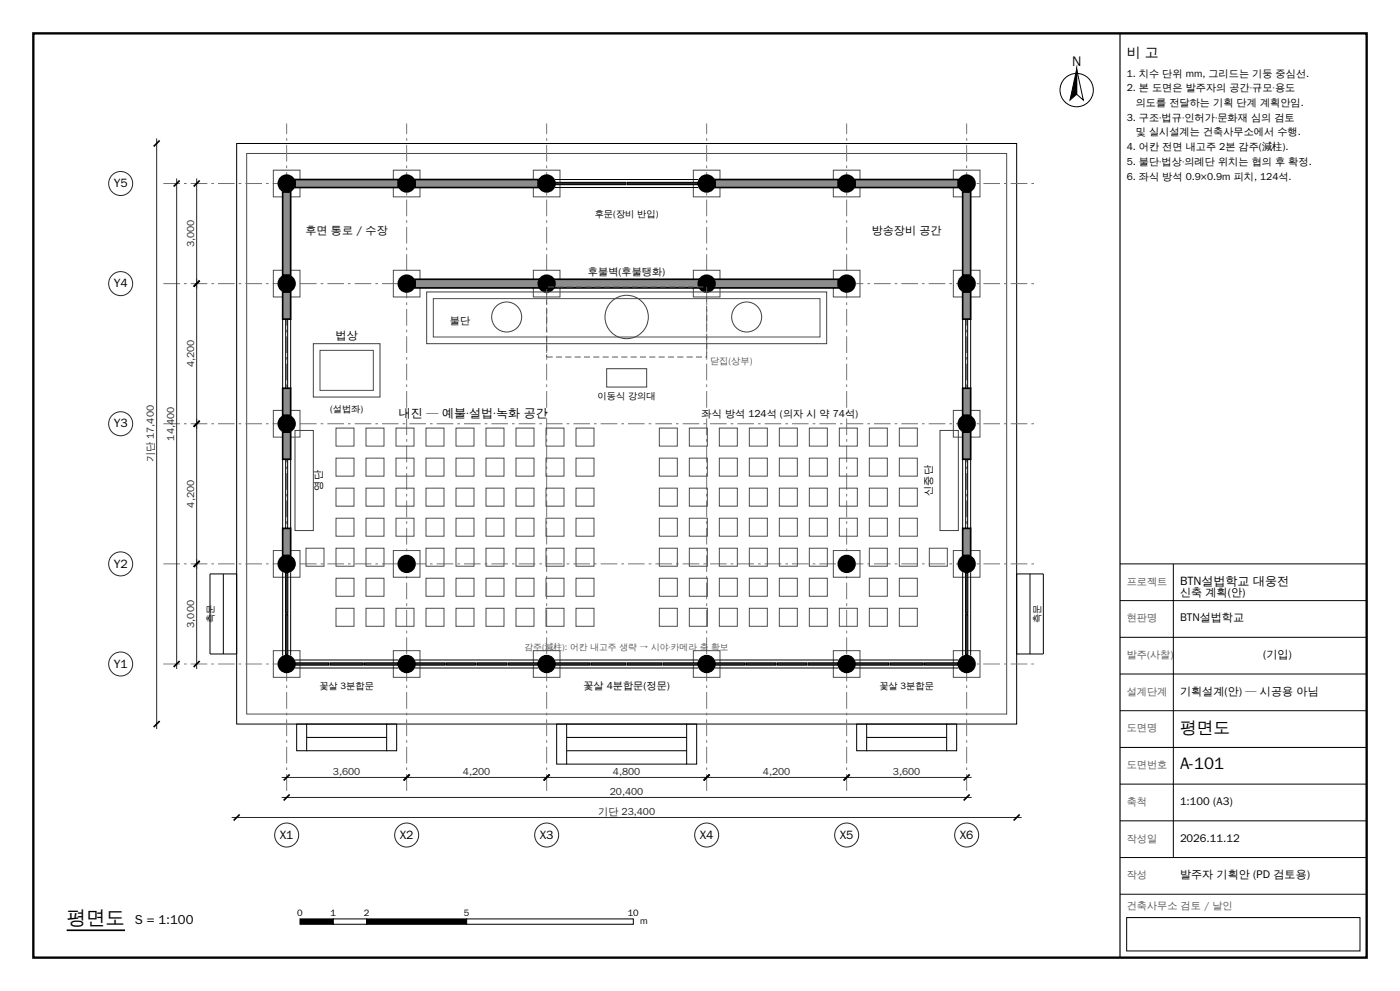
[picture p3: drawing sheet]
<svg xmlns="http://www.w3.org/2000/svg" width="420mm" height="297mm" viewBox="0 0 420 297" stroke-linecap="round" stroke-linejoin="round" font-family="sans-serif">
<path d="M10 10h400v277h-400z" fill="none" stroke="#000" stroke-width=".7" stroke-linecap="butt"/>
<path d="M336 10v277" fill="none" stroke="#000" stroke-width=".35"/>
<g fill="none" stroke="#000" stroke-width=".3">
<path d="M71 43h234v174h-234zM63 172h8v24h-8zM67 172v24M305 172h8v24h-8zM309 172v24M336 169h74M352 169v88M88.5 197.8h31M336 180h74M336 191h74M88.5 200.2h31M89 217h3v8h-3z"/>
<path d="M92 217h24M116 217h3v8h-3zM167 217h3v12h-3zM170 217h36M206 217h3v12h-3zM257 217h3v8h-3zM260 217h24M284 217h3v8h-3zM336 202h74M336 213h74M92 221h24M92 225h24"/>
<path d="M170 221h36M170 225h36M170 229h36M260 221h24M260 225h24M336 224h74M336 235h74M336 246h74M336 257h74M336 268h74M338 275h70v10h-70z"/>
</g>
<g fill="none" stroke="#4d4d4d" stroke-width=".3">
<path d="M74 46h228v168h-228zM82 51h8v8h-8zM118 51h8v8h-8zM160 51h8v8h-8zM208 51h8v8h-8zM250 51h8v8h-8zM286 51h8v8h-8zM82 81h8v8h-8zM118 81h8v8h-8zM160 81h8v8h-8zM208 81h8v8h-8zM250 81h8v8h-8z"/>
<path d="M286 81h8v8h-8zM82 123h8v8h-8zM286 123h8v8h-8zM82 165h8v8h-8zM118 165h8v8h-8zM250 165h8v8h-8zM286 165h8v8h-8zM82 195h8v8h-8zM118 195h8v8h-8zM160 195h8v8h-8zM208 195h8v8h-8zM250 195h8v8h-8z"/>
<path d="M286 195h8v8h-8z"/>
</g>
<path d="M49 55h262M49 85h262M49 127h262M49 169h262M49 199h262M86 237v-200M122 237v-200M164 237v-200M212 237v-200M254 237v-200M290 237v-200" fill="none" stroke="#737373" stroke-width=".3" stroke-dasharray="5 1.2 .8 1.2" stroke-linecap="butt"/>
<g fill="none" stroke="#262626" stroke-width=".3">
<circle cx="36.2" cy="55" r="3.6"/>
<circle cx="36.2" cy="85" r="3.6"/>
<circle cx="36.2" cy="127" r="3.6"/>
<circle cx="36.2" cy="169" r="3.6"/>
<circle cx="36.2" cy="199" r="3.6"/>
<circle cx="86" cy="250.3" r="3.6"/>
<circle cx="122" cy="250.3" r="3.6"/>
<circle cx="164" cy="250.3" r="3.6"/>
<circle cx="212" cy="250.3" r="3.6"/>
<circle cx="254" cy="250.3" r="3.6"/>
<circle cx="290" cy="250.3" r="3.6"/>
</g>
<g fill="#333" stroke="#000" stroke-width=".3">
<path d="M88.7 198.6h9.9v.8h-9.9z" fill-rule="evenodd"/>
<path d="M99 198.6h10v.8h-10z" fill-rule="evenodd"/>
<path d="M109.4 198.6h9.9v.8h-9.9z" fill-rule="evenodd"/>
</g>
<path d="M88.5 53.8h31v2.4h-31z" fill-rule="evenodd" fill="#8c8c8c" stroke="#000" stroke-width=".5"/>
<path d="M124.5 197.8h37M124.5 200.2h37" fill="none" stroke="#000" stroke-width=".3"/>
<g fill="#333" stroke="#000" stroke-width=".3">
<path d="M124.7 198.6h8.8v.8h-8.8z" fill-rule="evenodd"/>
<path d="M134 198.6h8.8v.8h-8.8z" fill-rule="evenodd"/>
<path d="M143.2 198.6h8.9v.8h-8.9z" fill-rule="evenodd"/>
<path d="M152.4 198.6h8.9v.8h-8.9z" fill-rule="evenodd"/>
</g>
<path d="M124.5 53.8h37v2.4h-37z" fill-rule="evenodd" fill="#8c8c8c" stroke="#000" stroke-width=".5"/>
<path d="M166.5 197.8h43M166.5 200.2h43" fill="none" stroke="#000" stroke-width=".3"/>
<g fill="#333" stroke="#000" stroke-width=".3">
<path d="M166.7 198.6h10.3v.8h-10.3z" fill-rule="evenodd"/>
<path d="M177.5 198.6h10.3v.8h-10.3z" fill-rule="evenodd"/>
<path d="M188.2 198.6h10.4v.8h-10.4z" fill-rule="evenodd"/>
<path d="M199 198.6h10.3v.8h-10.3z" fill-rule="evenodd"/>
</g>
<path d="M166.5 56.2h43M166.5 53.8h43" fill="none" stroke="#000" stroke-width=".3"/>
<g fill="#333" stroke="#000" stroke-width=".3">
<path d="M166.7 54.7h21.1v.7h-21.1z" fill-rule="evenodd"/>
<path d="M188.2 54.7h21.1v.7h-21.1z" fill-rule="evenodd"/>
</g>
<path d="M214.5 197.8h37M214.5 200.2h37" fill="none" stroke="#000" stroke-width=".3"/>
<g fill="#333" stroke="#000" stroke-width=".3">
<path d="M214.7 198.6h8.8v.8h-8.8z" fill-rule="evenodd"/>
<path d="M224 198.6h8.8v.8h-8.8z" fill-rule="evenodd"/>
<path d="M233.2 198.6h8.8v.8h-8.8z" fill-rule="evenodd"/>
<path d="M242.4 198.6h8.9v.8h-8.9z" fill-rule="evenodd"/>
</g>
<path d="M214.5 53.8h37v2.4h-37z" fill-rule="evenodd" fill="#8c8c8c" stroke="#000" stroke-width=".5"/>
<path d="M256.5 197.8h31M256.5 200.2h31" fill="none" stroke="#000" stroke-width=".3"/>
<g fill="#333" stroke="#000" stroke-width=".3">
<path d="M256.7 198.6h9.9v.8h-9.9z" fill-rule="evenodd"/>
<path d="M267 198.6h10v.8h-10z" fill-rule="evenodd"/>
<path d="M277.4 198.6h9.9v.8h-9.9z" fill-rule="evenodd"/>
</g>
<path d="M256.5 53.8h31v2.4h-31z" fill-rule="evenodd" fill="#8c8c8c" stroke="#000" stroke-width=".5"/>
<path d="M84.8 171.5v25M87.2 171.5v25" fill="none" stroke="#000" stroke-width=".3"/>
<g fill="#333" stroke="#000" stroke-width=".3">
<path d="M85.6 184.2h.8v12.1h-.8z" fill-rule="evenodd"/>
<path d="M85.6 171.7h.8v12.1h-.8z" fill-rule="evenodd"/>
</g>
<g fill="#8c8c8c" stroke="#000" stroke-width=".5">
<path d="M84.8 158.4h2.4v8.1h-2.4z" fill-rule="evenodd"/>
<path d="M84.8 129.5h2.4v8.1h-2.4z" fill-rule="evenodd"/>
</g>
<path d="M84.8 137.6v20.8M85.7 137.6v20.8M86.3 137.6v20.8M87.2 137.6v20.8" fill="none" stroke="#000" stroke-width=".3"/>
<g fill="#8c8c8c" stroke="#000" stroke-width=".5">
<path d="M84.8 116.4h2.4v8.1h-2.4z" fill-rule="evenodd"/>
<path d="M84.8 87.5h2.4v8.1h-2.4z" fill-rule="evenodd"/>
</g>
<path d="M84.8 95.6v20.8M85.7 95.6v20.8M86.3 95.6v20.8M87.2 95.6v20.8" fill="none" stroke="#000" stroke-width=".3"/>
<path d="M84.8 57.5h2.4v25h-2.4z" fill-rule="evenodd" fill="#8c8c8c" stroke="#000" stroke-width=".5"/>
<path d="M288.8 171.5v25M291.2 171.5v25" fill="none" stroke="#000" stroke-width=".3"/>
<g fill="#333" stroke="#000" stroke-width=".3">
<path d="M289.6 184.2h.8v12.1h-.8z" fill-rule="evenodd"/>
<path d="M289.6 171.7h.8v12.1h-.8z" fill-rule="evenodd"/>
</g>
<g fill="#8c8c8c" stroke="#000" stroke-width=".5">
<path d="M288.8 158.4h2.4v8.1h-2.4z" fill-rule="evenodd"/>
<path d="M288.8 129.5h2.4v8.1h-2.4z" fill-rule="evenodd"/>
</g>
<path d="M288.8 137.6v20.8M289.7 137.6v20.8M290.3 137.6v20.8M291.2 137.6v20.8" fill="none" stroke="#000" stroke-width=".3"/>
<g fill="#8c8c8c" stroke="#000" stroke-width=".5">
<path d="M288.8 116.4h2.4v8.1h-2.4z" fill-rule="evenodd"/>
<path d="M288.8 87.5h2.4v8.1h-2.4z" fill-rule="evenodd"/>
</g>
<path d="M288.8 95.6v20.8M289.7 95.6v20.8M290.3 95.6v20.8M291.2 95.6v20.8" fill="none" stroke="#000" stroke-width=".3"/>
<g fill="#8c8c8c" stroke="#000" stroke-width=".5">
<path d="M288.8 57.5h2.4v25h-2.4z" fill-rule="evenodd"/>
<path d="M124.5 83.7h127v2.6h-127z" fill-rule="evenodd"/>
</g>
<g fill="#000" stroke="#000" stroke-width=".5">
<circle cx="86" cy="55" r="2.5"/>
<circle cx="122" cy="55" r="2.5"/>
<circle cx="164" cy="55" r="2.5"/>
<circle cx="212" cy="55" r="2.5"/>
<circle cx="254" cy="55" r="2.5"/>
<circle cx="290" cy="55" r="2.5"/>
<circle cx="86" cy="85" r="2.5"/>
<circle cx="122" cy="85" r="2.5"/>
<circle cx="164" cy="85" r="2.5"/>
<circle cx="212" cy="85" r="2.5"/>
<circle cx="254" cy="85" r="2.5"/>
<circle cx="290" cy="85" r="2.5"/>
<circle cx="86" cy="127" r="2.5"/>
<circle cx="290" cy="127" r="2.5"/>
<circle cx="86" cy="169" r="2.5"/>
<circle cx="122" cy="169" r="2.5"/>
<circle cx="254" cy="169" r="2.5"/>
<circle cx="290" cy="169" r="2.5"/>
<circle cx="86" cy="199" r="2.5"/>
<circle cx="122" cy="199" r="2.5"/>
<circle cx="164" cy="199" r="2.5"/>
<circle cx="212" cy="199" r="2.5"/>
<circle cx="254" cy="199" r="2.5"/>
<circle cx="290" cy="199" r="2.5"/>
</g>
<g fill="none" stroke="#404040" stroke-width=".3">
<path d="M128 87.5h120v15.5h-120zM94 103h20v16h-20zM182 110.5h12v5.5h-12zM88.5 129h5.5v30h-5.5zM282 129h5.5v30h-5.5z"/>
<circle cx="152" cy="95" r="4.5"/>
<circle cx="188" cy="95" r="6.5"/>
<circle cx="224" cy="95" r="4.5"/>
</g>
<g fill="none" stroke="#4d4d4d" stroke-width=".3">
<path d="M130 89.5h116v11.5h-116zM96 105h16v12h-16zM100.8 137.3h5.4v5.4h-5.4zM100.8 128.3h5.4v5.4h-5.4zM109.8 137.3h5.4v5.4h-5.4zM109.8 128.3h5.4v5.4h-5.4zM118.8 137.3h5.4v5.4h-5.4zM118.8 128.3h5.4v5.4h-5.4zM127.8 137.3h5.4v5.4h-5.4zM127.8 128.3h5.4v5.4h-5.4zM136.8 137.3h5.4v5.4h-5.4zM136.8 128.3h5.4v5.4h-5.4z"/>
<path d="M145.8 137.3h5.4v5.4h-5.4zM145.8 128.3h5.4v5.4h-5.4zM154.8 137.3h5.4v5.4h-5.4zM154.8 128.3h5.4v5.4h-5.4zM163.8 137.3h5.4v5.4h-5.4zM163.8 128.3h5.4v5.4h-5.4zM172.8 137.3h5.4v5.4h-5.4zM172.8 128.3h5.4v5.4h-5.4zM197.8 137.3h5.4v5.4h-5.4zM197.8 128.3h5.4v5.4h-5.4zM206.8 137.3h5.4v5.4h-5.4zM206.8 128.3h5.4v5.4h-5.4z"/>
<path d="M215.8 137.3h5.4v5.4h-5.4zM215.8 128.3h5.4v5.4h-5.4zM224.8 137.3h5.4v5.4h-5.4zM224.8 128.3h5.4v5.4h-5.4zM233.8 137.3h5.4v5.4h-5.4zM233.8 128.3h5.4v5.4h-5.4zM242.8 137.3h5.4v5.4h-5.4zM242.8 128.3h5.4v5.4h-5.4zM251.8 137.3h5.4v5.4h-5.4zM251.8 128.3h5.4v5.4h-5.4zM260.8 137.3h5.4v5.4h-5.4zM260.8 128.3h5.4v5.4h-5.4z"/>
<path d="M269.8 137.3h5.4v5.4h-5.4zM269.8 128.3h5.4v5.4h-5.4zM100.8 155.3h5.4v5.4h-5.4zM100.8 146.3h5.4v5.4h-5.4zM109.8 155.3h5.4v5.4h-5.4zM109.8 146.3h5.4v5.4h-5.4zM118.8 155.3h5.4v5.4h-5.4zM118.8 146.3h5.4v5.4h-5.4zM127.8 155.3h5.4v5.4h-5.4zM127.8 146.3h5.4v5.4h-5.4zM136.8 155.3h5.4v5.4h-5.4zM136.8 146.3h5.4v5.4h-5.4z"/>
<path d="M145.8 155.3h5.4v5.4h-5.4zM145.8 146.3h5.4v5.4h-5.4zM154.8 155.3h5.4v5.4h-5.4zM154.8 146.3h5.4v5.4h-5.4zM163.8 155.3h5.4v5.4h-5.4zM163.8 146.3h5.4v5.4h-5.4zM172.8 155.3h5.4v5.4h-5.4zM172.8 146.3h5.4v5.4h-5.4zM197.8 155.3h5.4v5.4h-5.4zM197.8 146.3h5.4v5.4h-5.4zM206.8 155.3h5.4v5.4h-5.4zM206.8 146.3h5.4v5.4h-5.4z"/>
<path d="M215.8 155.3h5.4v5.4h-5.4zM215.8 146.3h5.4v5.4h-5.4zM224.8 155.3h5.4v5.4h-5.4zM224.8 146.3h5.4v5.4h-5.4zM233.8 155.3h5.4v5.4h-5.4zM233.8 146.3h5.4v5.4h-5.4zM242.8 155.3h5.4v5.4h-5.4zM242.8 146.3h5.4v5.4h-5.4zM251.8 155.3h5.4v5.4h-5.4zM251.8 146.3h5.4v5.4h-5.4zM260.8 155.3h5.4v5.4h-5.4zM260.8 146.3h5.4v5.4h-5.4z"/>
<path d="M269.8 155.3h5.4v5.4h-5.4zM269.8 146.3h5.4v5.4h-5.4zM91.8 164.3h5.4v5.4h-5.4zM100.8 173.3h5.4v5.4h-5.4zM100.8 164.3h5.4v5.4h-5.4zM109.8 173.3h5.4v5.4h-5.4zM109.8 164.3h5.4v5.4h-5.4zM127.8 173.3h5.4v5.4h-5.4zM127.8 164.3h5.4v5.4h-5.4zM136.8 173.3h5.4v5.4h-5.4zM136.8 164.3h5.4v5.4h-5.4zM145.8 173.3h5.4v5.4h-5.4z"/>
<path d="M145.8 164.3h5.4v5.4h-5.4zM154.8 173.3h5.4v5.4h-5.4zM154.8 164.3h5.4v5.4h-5.4zM163.8 173.3h5.4v5.4h-5.4zM163.8 164.3h5.4v5.4h-5.4zM172.8 173.3h5.4v5.4h-5.4zM172.8 164.3h5.4v5.4h-5.4zM197.8 173.3h5.4v5.4h-5.4zM197.8 164.3h5.4v5.4h-5.4zM206.8 173.3h5.4v5.4h-5.4zM206.8 164.3h5.4v5.4h-5.4zM215.8 173.3h5.4v5.4h-5.4z"/>
<path d="M215.8 164.3h5.4v5.4h-5.4zM224.8 173.3h5.4v5.4h-5.4zM224.8 164.3h5.4v5.4h-5.4zM233.8 173.3h5.4v5.4h-5.4zM233.8 164.3h5.4v5.4h-5.4zM242.8 173.3h5.4v5.4h-5.4zM242.8 164.3h5.4v5.4h-5.4zM260.8 173.3h5.4v5.4h-5.4zM260.8 164.3h5.4v5.4h-5.4zM269.8 173.3h5.4v5.4h-5.4zM269.8 164.3h5.4v5.4h-5.4zM278.8 164.3h5.4v5.4h-5.4z"/>
<path d="M100.8 182.3h5.4v5.4h-5.4zM109.8 182.3h5.4v5.4h-5.4zM118.8 182.3h5.4v5.4h-5.4zM127.8 182.3h5.4v5.4h-5.4zM136.8 182.3h5.4v5.4h-5.4zM145.8 182.3h5.4v5.4h-5.4zM154.8 182.3h5.4v5.4h-5.4zM163.8 182.3h5.4v5.4h-5.4zM172.8 182.3h5.4v5.4h-5.4zM197.8 182.3h5.4v5.4h-5.4zM206.8 182.3h5.4v5.4h-5.4zM215.8 182.3h5.4v5.4h-5.4z"/>
<path d="M224.8 182.3h5.4v5.4h-5.4zM233.8 182.3h5.4v5.4h-5.4zM242.8 182.3h5.4v5.4h-5.4zM251.8 182.3h5.4v5.4h-5.4zM260.8 182.3h5.4v5.4h-5.4zM269.8 182.3h5.4v5.4h-5.4z"/>
</g>
<path d="M164 86h48v21h-48z" fill="none" stroke="#595959" stroke-width=".3" stroke-dasharray="1.8 1" stroke-linecap="butt"/>
<path d="M47 41.5v177M53 53.5v147M59 53.5v147M84.5 233h207M84.5 239h207M69.5 245h237" fill="none" stroke="#262626" stroke-width=".3"/>
<g fill="none" stroke="#000" stroke-width=".5">
<path d="M47.9 42.1l-1.8 1.8M53.9 54.1l-1.8 1.8M59.9 54.1l-1.8 1.8M59.9 84.1l-1.8 1.8M59.9 126.1l-1.8 1.8M59.9 168.1l-1.8 1.8M53.9 198.1l-1.8 1.8M59.9 198.1l-1.8 1.8M47.9 216.1l-1.8 1.8M86.9 232.1l-1.8 1.8M86.9 238.1l-1.8 1.8M122.9 232.1l-1.8 1.8"/>
<path d="M164.9 232.1l-1.8 1.8M212.9 232.1l-1.8 1.8M254.9 232.1l-1.8 1.8M290.9 232.1l-1.8 1.8M290.9 238.1l-1.8 1.8M71.9 244.1l-1.8 1.8M305.9 244.1l-1.8 1.8M20 278.8h17.5"/>
</g>
<g fill="none" stroke="#000" stroke-width=".3">
<path d="M323 20.7l2 9.3-2-1.7z"/>
<circle cx="323" cy="27" r="5"/>
</g>
<g fill="#000" stroke="#000" stroke-width=".3">
<path d="M323 20.7v7.6l-2 1.7z"/>
<path d="M90 275.4h10v1.6h-10z" fill-rule="evenodd"/>
</g>
<path d="M100 275.4h10v1.6h-10z" fill-rule="evenodd" fill="#fff" stroke="#000" stroke-width=".3"/>
<path d="M110 275.4h30v1.6h-30z" fill-rule="evenodd" fill="#000" stroke="#000" stroke-width=".3"/>
<path d="M140 275.4h50v1.6h-50z" fill-rule="evenodd" fill="#fff" stroke="#000" stroke-width=".3"/>
<text font-size="5.8" x="20" y="277">평면도</text>
<g font-size="5">
<text x="354" y="219.6">평면도</text>
<text x="354" y="230.6">A-101</text>
</g>
<g font-size="4.2">
<text x="338" y="17">비 고</text>
<text x="321.6" y="19.8">N</text>
</g>
<text font-size="3.9" x="40.5" y="277">S = 1:100</text>
<g font-size="3.6">
<text x="34.1" y="56.1">Y5</text>
<text x="34.1" y="86.1">Y4</text>
<text x="119.7" y="125">내진 — 예불·설법·녹화 공간</text>
<text x="34.1" y="128.1">Y3</text>
<text x="34.1" y="170.1">Y2</text>
<text x="354" y="175.2">BTN설법학교 대웅전</text>
<text x="34.1" y="200.1">Y1</text>
<text x="83.9" y="251.4">X1</text>
<text x="119.9" y="251.4">X2</text>
<text x="161.9" y="251.4">X3</text>
<text x="209.9" y="251.4">X4</text>
<text x="251.9" y="251.4">X5</text>
<text x="287.9" y="251.4">X6</text>
</g>
<g font-size="3.3">
<text x="91.6" y="70">후면 통로 / 수장</text>
<text x="261.5" y="70">방송장비 공간</text>
<text x="100.7" y="101.5">법상</text>
<text x="354" y="178.6">신축 계획(안)</text>
<text x="354" y="186.2">BTN설법학교</text>
<text x="378.9" y="197.2">(기입)</text>
<text x="354" y="208.2">기획설계(안) — 시공용 아님</text>
<text x="354" y="241.2">1:100 (A3)</text>
<text x="354" y="252.2">2026.11.12</text>
<text x="354" y="263.2">발주자 기획안 (PD 검토용)</text>
</g>
<g font-size="3.1">
<text x="338" y="23">1. 치수 단위 mm, 그리드는 기둥 중심선.</text>
<text x="338" y="27.4">2. 본 도면은 발주자의 공간·규모·용도</text>
<text x="340.7" y="31.8">의도를 전달하는 기획 단계 계획안임.</text>
<text x="338" y="36.2">3. 구조·법규·인허가·문화재 심의 검토</text>
<text x="340.7" y="40.6">및 실시설계는 건축사무소에서 수행.</text>
<text x="338" y="45">4. 어칸 전면 내고주 2본 감주(減柱).</text>
<text x="338" y="49.4">5. 불단·법상·의례단 위치는 협의 후 확정.</text>
<text x="338" y="53.8">6. 좌식 방석 0.9×0.9m 피치, 124석.</text>
<text x="176.4" y="82.5">후불벽(후불탱화)</text>
<text x="134.9" y="97">불단</text>
<text x="210.5" y="125">좌식 방석 124석 (의자 시 약 74석)</text>
<text x="96.5" y="147.1" transform="rotate(-90 96.5 147.1)">영단</text>
<text x="279.5" y="148.6" transform="rotate(-90 279.5 148.6)">신중단</text>
<text x="175" y="206.5">꽃살 4분합문(정문)</text>
</g>
<g font-size="3.1" fill="#262626">
<text x="58.2" y="74.1" transform="rotate(-90 58.2 74.1)">3,000</text>
<text x="58.2" y="110.1" transform="rotate(-90 58.2 110.1)">4,200</text>
<text x="52.2" y="132" transform="rotate(-90 52.2 132)">14,400</text>
<text x="46.2" y="138.6" transform="rotate(-90 46.2 138.6)">기단 17,400</text>
<text x="58.2" y="152.1" transform="rotate(-90 58.2 152.1)">4,200</text>
<text x="58.2" y="188.1" transform="rotate(-90 58.2 188.1)">3,000</text>
<text x="99.9" y="232.2">3,600</text>
<text x="138.9" y="232.2">4,200</text>
<text x="183.9" y="232.2">4,800</text>
<text x="228.9" y="232.2">4,200</text>
<text x="267.9" y="232.2">3,600</text>
<text x="183" y="238.2">20,400</text>
<text x="179.4" y="244.2">기단 23,400</text>
</g>
<g font-size="3.1" fill="#595959">
<text x="338" y="175.2">프로젝트</text>
<text x="338" y="186.2">현판명</text>
<text x="338" y="197.2">발주(사찰)</text>
<text x="338" y="208.2">설계단계</text>
<text x="338" y="219.2">도면명</text>
<text x="338" y="230.2">도면번호</text>
<text x="338" y="241.2">축척</text>
<text x="338" y="252.2">작성일</text>
<text x="338" y="263.2">작성</text>
<text x="338" y="272.5">건축사무소 검토 / 날인</text>
</g>
<g font-size="2.8">
<text x="178.4" y="65">후문(장비 반입)</text>
<text x="179.3" y="119.5">이동식 강의대</text>
<text x="99" y="123.5">(설법좌)</text>
<text x="64" y="186.8" transform="rotate(-90 64 186.8)">측문</text>
<text x="312" y="186.8" transform="rotate(-90 312 186.8)">측문</text>
<text x="95.8" y="206.5">꽃살 3분합문</text>
<text x="263.8" y="206.5">꽃살 3분합문</text>
<text x="89.2" y="274.4">0</text>
<text x="99.2" y="274.4">1</text>
<text x="109.2" y="274.4">2</text>
<text x="139.2" y="274.4">5</text>
<text x="188.3" y="274.4">10</text>
<text x="192" y="276.8">m</text>
</g>
<text font-size="2.8" fill="#595959" x="213" y="109">닫집(상부)</text>
<text font-size="2.6" fill="#595959" x="157.3" y="194.8">감주(減柱): 어칸 내고주 생략 → 시야·카메라 축 확보</text>
</svg>
